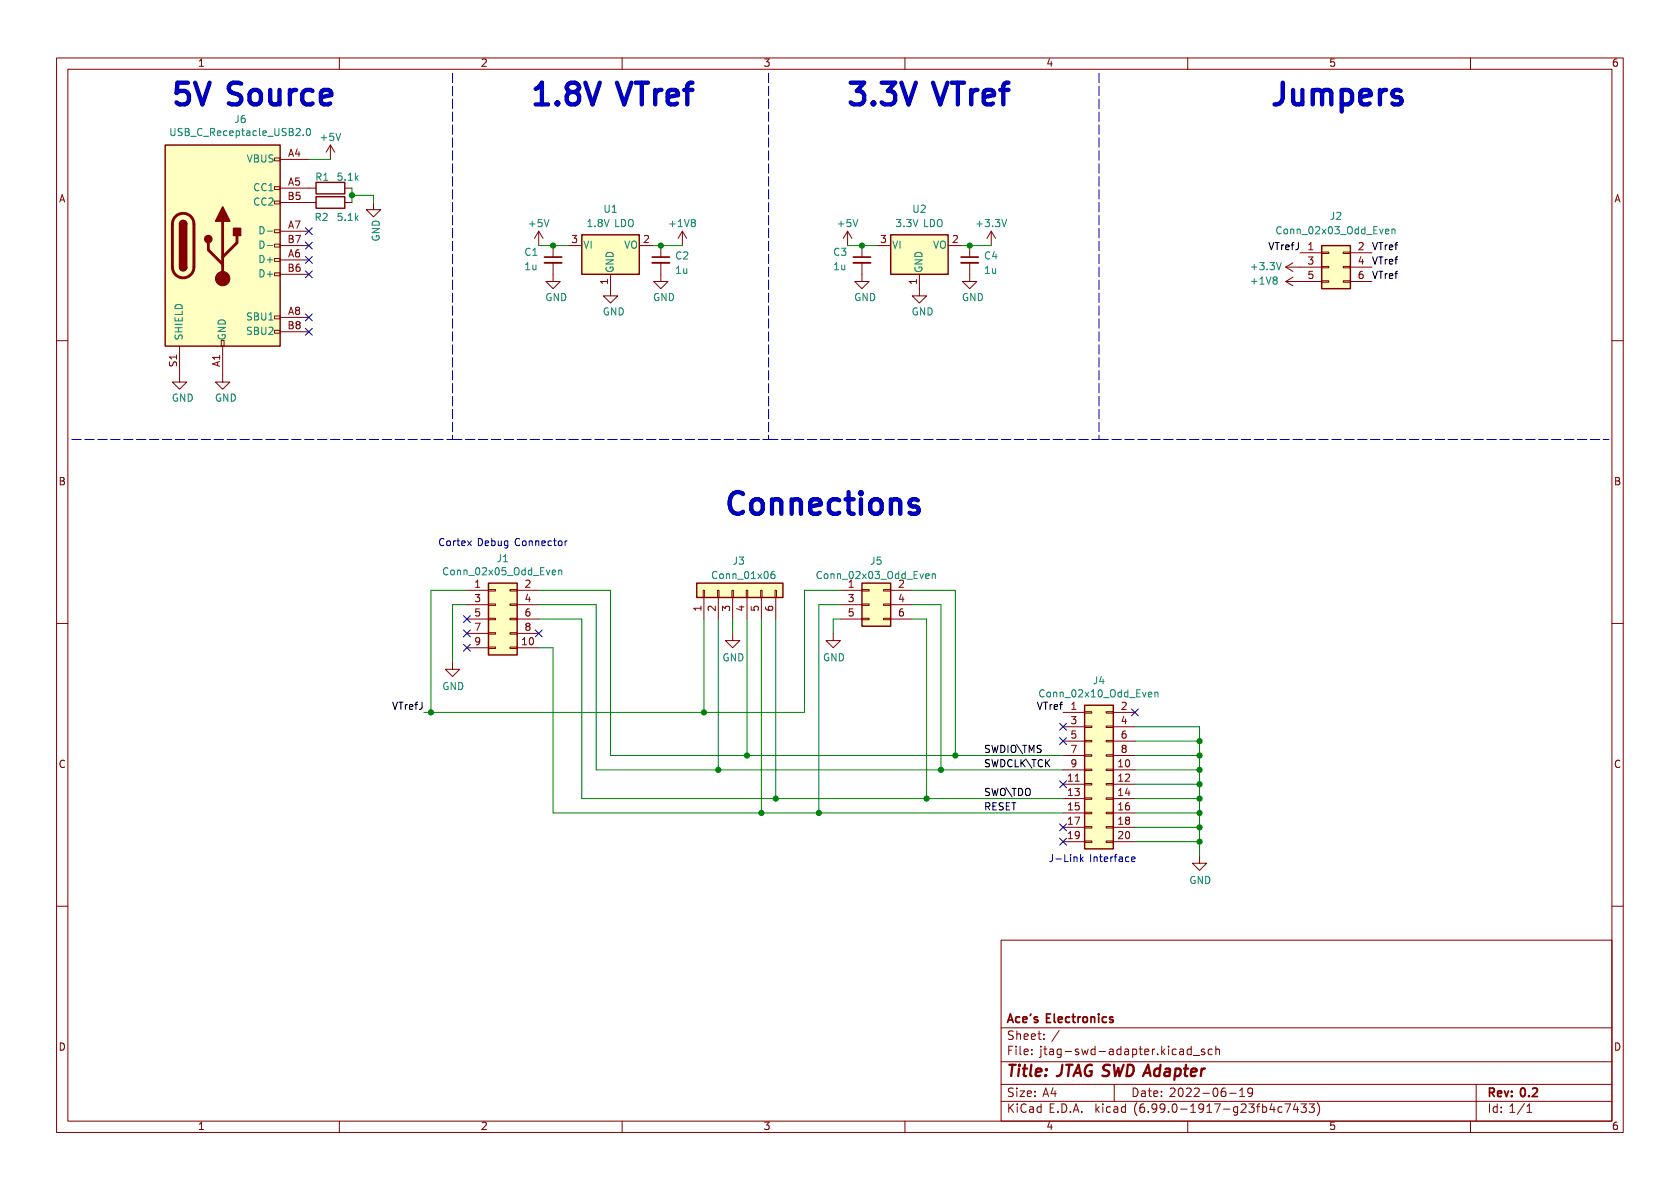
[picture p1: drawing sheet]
<svg xmlns="http://www.w3.org/2000/svg" width="297mm" height="210mm" viewBox="0 0 297 210" stroke-linecap="round" stroke-linejoin="round" font-family="sans-serif">
<g fill="none" stroke="#840000" stroke-width=".18">
<path d="M10 10.2h277v190.1h-277zM12 12.2h273v186.1h-273zM60 10.2v2M110 10.2v2M160 10.2v2M210 10.2v2M260 10.2v2M48.5 35.6h1v.5h-1zM48.5 33h1v.5h-1zM48.5 27.9h1v.5h-1zM49.5 33.3h6.4M49.5 28.2h5.1"/>
<path d="M49.5 35.8h6.4M58.4 25.6l-.7 1.3M58.4 25.6v2.6M58.4 25.6l.8 1.3M61 33.3h1.2M61 35.8h1.2M66 35.8v1.3h1.3l-1.3 1.2-1.2-1.2h1.2M48.5 58.4h1v.5h-1zM48.5 55.9h1v.5h-1zM48.5 48.3h1v.5h-1zM48.5 45.7h1v.5h-1zM48.5 43.2h1v.5h-1z"/>
<path d="M48.5 40.6h1v.5h-1zM49.5 43.4h5.1M49.5 46h5.1M49.5 40.9h5.1M49.5 56.1h5.1M49.5 48.5h5.1M49.5 58.7h5.1M95.2 40.9l-.7 1.3M95.2 40.9v2.5M95.2 40.9l.8 1.3M97.8 46.5v3.3h1.3l-1.3 1.2-1.3-1.2h1.3M97.8 43.4v2.1"/>
<path d="M100.3 43.4h2.6M107.9 48.5v3.8h1.3l-1.3 1.3-1.2-1.3h1.2M113 43.4h2.6M116.8 46.5v3.3h1.3l-1.3 1.2-1.2-1.2h1.2M116.8 43.4v2.1M120.6 40.9l-.7 1.3M120.6 40.9v2.5M120.6 40.9l.8 1.3M149.9 40.9l-.8 1.3M149.9 40.9v2.5M149.9 40.9l.7 1.3M152.4 46.5v3.3h1.3l-1.3 1.2-1.3-1.2h1.3"/>
<path d="M152.4 43.4v2.1M154.9 43.4h2.6M162.6 48.5v3.8h1.2l-1.2 1.3-1.3-1.3h1.3M167.6 43.4h2.6M171.4 46.5v3.3h1.3l-1.3 1.2-1.2-1.2h1.2M171.4 43.4v2.1M175.3 40.9l-.8 1.3M175.3 40.9v2.5M175.3 40.9l.7 1.3M227.3 47.2l1.3 .8M227.3 47.2h6.4M227.3 49.8l1.3 .7"/>
<path d="M227.3 49.8h6.4M228.6 46.5l-1.3 .7M228.6 49l-1.3 .8M229.9 44.7h3.8M233.7 49.7h1.2v.2h-1.2zM233.7 47.1h1.2v.3h-1.2zM233.7 44.6h1.2v.2h-1.2zM237.5 49.7h1.3v.2h-1.3zM237.5 47.1h1.3v.3h-1.3zM237.5 44.6h1.3v.2h-1.3zM238.8 47.2h3.8M238.8 49.8h3.8"/>
<path d="M238.8 44.7h3.8M10 60.2h2M31.7 61.2v6.4h1.3l-1.3 1.2-1.2-1.2h1.2M39.1 60.2h.5v1h-.5zM39.4 61.2v6.4h1.2l-1.2 1.2-1.3-1.2h1.3M285 60.2h2M10 110.2h2M80 117.1v1.3h1.3l-1.3 1.2-1.3-1.2h1.3M82.5 104.4h3.9M82.5 114.5h3.9M82.5 106.9h3.9M82.5 109.5h3.9"/>
<path d="M82.5 112h3.9M86.4 114.4h1.2v.3h-1.2zM86.4 111.9h1.2v.2h-1.2zM86.4 109.3h1.2v.3h-1.2zM86.4 106.8h1.2v.3h-1.2zM86.4 104.3h1.2v.2h-1.2zM90.2 114.4h1.2v.3h-1.2zM90.2 111.9h1.2v.2h-1.2zM90.2 109.3h1.2v.3h-1.2zM90.2 106.8h1.2v.3h-1.2zM90.2 104.3h1.2v.2h-1.2zM91.4 104.4h3.8"/>
<path d="M91.4 114.5h3.8M91.4 106.9h3.8M91.4 109.5h3.8M91.4 112h3.8M124.3 104.4h.3v1.3h-.3zM124.5 105.7v3.8M126.9 104.4h.2v1.3h-.2zM127 105.7v3.8M129.4 104.4h.3v1.3h-.3zM129.5 112v1.3h1.3l-1.3 1.2-1.2-1.2h1.2M129.5 105.7v3.8M132 104.4h.2v1.3h-.2z"/>
<path d="M132.1 105.7v3.8M134.5 104.4h.2v1.3h-.2zM134.6 105.7v3.8M137 104.4h.3v1.3h-.3zM137.2 105.7v3.8M147.3 112v1.3h1.3l-1.3 1.2-1.3-1.2h1.3M148.6 104.4h3.8M148.6 106.9h3.8M148.6 109.5h3.8M152.4 109.3h1.3v.3h-1.3zM152.4 106.8h1.3v.3h-1.3zM152.4 104.3h1.3v.2h-1.3z"/>
<path d="M156.2 109.3h1.3v.3h-1.3zM156.2 106.8h1.3v.3h-1.3zM156.2 104.3h1.3v.2h-1.3zM157.5 104.4h3.8M157.5 106.9h3.8M157.5 109.5h3.8M285 110.2h2M188 126h3.8M188 136.1h3.8M188 138.7h3.8M188 128.5h3.8M188 131.1h3.8"/>
<path d="M188 133.6h3.8M191.8 138.6h1.2v.2h-1.2zM191.8 136h1.2v.3h-1.2zM191.8 133.5h1.2v.2h-1.2zM191.8 130.9h1.2v.3h-1.2zM191.8 128.4h1.2v.2h-1.2zM191.8 125.9h1.2v.2h-1.2zM195.6 138.6h1.2v.2h-1.2zM195.6 136h1.2v.3h-1.2zM195.6 133.5h1.2v.2h-1.2zM195.6 130.9h1.2v.3h-1.2zM195.6 128.4h1.2v.2h-1.2z"/>
<path d="M195.6 125.9h1.2v.2h-1.2zM196.8 126h3.9M196.8 136.1h3.9M196.8 138.7h3.9M196.8 128.5h3.9M196.8 131.1h3.9M196.8 133.6h3.9M188 141.2h3.8M188 143.8h3.8M188 146.3h3.8M188 148.8h3.8M191.8 148.7h1.2v.3h-1.2z"/>
<path d="M191.8 146.2h1.2v.2h-1.2zM191.8 143.6h1.2v.3h-1.2zM191.8 141.1h1.2v.2h-1.2zM195.6 148.7h1.2v.3h-1.2zM195.6 146.2h1.2v.2h-1.2zM195.6 143.6h1.2v.3h-1.2zM195.6 141.1h1.2v.2h-1.2zM196.8 141.2h3.9M196.8 143.8h3.9M196.8 146.3h3.9M196.8 148.8h3.9M212.1 151.4v1.2h1.3l-1.3 1.3-1.3-1.3h1.3"/>
<path d="M10 160.2h2M177 166.3h108v32h-108zM285 160.2h2M60 198.3v2M110 198.3v2M160 198.3v2M177 194.8h108M177 191.8h108M177 187.8h108M177 181.8h108M185.8 193.4h1M186.5 192.9v1"/>
<path d="M187.3 182.2l-1.3 2M197 191.8v3M208.5 186.3l.3 .2 .5-.1M208.6 185.6h.6l.1 .9M209.3 185.9h-.5l-.3 .2M210 198.3v2M210.6 185.6l-.4-.1-.3 .3v.4l.1 .2h.6M210.6 185v1.5M211 186.6h1.1M213 185.6l-.4-.1-.2 .2 .1 .2 .5 .2v.3h-.6M214.3 185.6l-.4-.1-.3 .3v.4l.2 .2h.5M215 185.6l.2-.1 .3 .1 .1 .9"/>
<path d="M215 185v1.5M217.4 193.3h1.1M219.2 193.9h.8M219.2 192.8l.4-.4v1.5M221.5 193l-.3 .3h-.4l-.2-.3 .2-.5 .4-.1 .2 .1a.99 .99 0 0 1-.4 1.4h-.2M223.2 195.2v1.5M223.2 195.8l.5-.1 .3 .3v.4l-.2 .2h-.6M224.9 195.1l-.4 1.1h1M225.2 195.7v1M226.7 195.8l-.5-.1-.2 .3v.4l.1 .2h.6M227.2 195.2h1l-.7 1.5M229 195.1l-.3 1.1h.9"/>
<path d="M229.4 195.7v1M230 195.2h1l-.5 .6 .4 .1v.7l-.2 .1h-.5l-.2-.1M231.5 195.2h.9l-.5 .6 .4 .1v.7l-.2 .1h-.4l-.2-.1M232.9 195a1.72 1.72 0 0 1 0 2.3M260 198.3v2M261 191.8v6.5M269.5 195.1l-1.2 2M270 196.7h.8M270 195.6l.4-.4v1.5"/>
</g>
<path d="M96.3 45.5h3M115.3 45.5h3.1M150.9 45.5h3M169.9 45.5h3.1M196.8 179.9l-.4-.1-.2 .2 .1 .2 .5 .2v.3h-.6M271.5 192.4l.3 .3v.3l-.9 .9h.9" fill="none" stroke="#840000" stroke-width=".3"/>
<path d="M213 189l-.4 .1" fill="none" stroke="#840000" stroke-width=".4"/>
<g fill="#ffffc2" stroke="#ffffc2" stroke-width=".18">
<path d="M123.2 103.1h15.2v2.6h-15.2z"/>
<path d="M233.7 43.4h5.1v7.6h-5.1z"/>
<path d="M191.8 124.7h5v25.4h-5z"/>
<path d="M157.5 41.5h10.1v7h-10.1z"/>
<path d="M86.4 103.1h5v12.7h-5z"/>
<path d="M102.9 41.5h10.1v7h-10.1z"/>
<path d="M29.2 25.6h20.3v35.6h-20.3z"/>
<path d="M152.4 103.1h5.1v7.6h-5.1z"/>
</g>
<path d="M29.2 25.6h20.3v35.6h-20.3zM31.7 39.6a.64 .64 0 0 1 .7-.6 .64 .64 0 0 1 .6 .6M55.9 32.3h5.1v2h-5.1zM55.9 34.8h5.1v2h-5.1zM31.7 47.2a.64 .64 0 0 0 .7 .7 .64 .64 0 0 0 .6-.7M102.9 41.5h10.1v7h-10.1zM157.5 41.5h10.1v7h-10.1zM233.7 43.4h5.1v7.6h-5.1zM86.4 103.1h5v12.7h-5zM123.2 103.1h15.2v2.6h-15.2zM152.4 103.1h5.1v7.6h-5.1zM191.8 124.7h5v25.4h-5z" fill="none" stroke="#840000" stroke-width=".25"/>
<g fill="none" stroke="#008484" stroke-width=".18">
<path d="M30.2 22.7v1l.1 .2M54.3 22.8l.2-.1a.68 .68 0 0 1 .4 .6 .68 .68 0 0 1-.4 .7l-.2-.1-.1-.4zM46.3 40.1h-.3v1.3h.3M46.3 42.6h-.3v1.3h.3M246.1 40.5v.9M246.1 40.6l.2-.1 .3 .1 .1 .8M98.8 100.8v.9M98.8 100.9l.2-.1 .3 .1v.8M136.7 101h.2M136.8 101.5l.2 .3v.3l-.2 .2M164.8 101.5v.8M164.8 101.6l.2-.1h.3l.1 .8"/>
<path d="M204.2 122.4v.8M204.2 122.5l.2-.1 .3 .1v.7"/>
</g>
<path d="M96.3 46.5h3M115.3 46.5h3.1M150.9 46.5h3M169.9 46.5h3.1" fill="none" stroke="#840000" stroke-width=".33"/>
<path d="M31 38.3a1.9 1.9 0 0 1 2.1-.5 1.9 1.9 0 0 1 1.2 1.8v7.6a1.91 1.91 0 0 1-1.9 1.9 1.91 1.91 0 0 1-1.9-1.9v-7.6l.2-.8zM39.4 39.1v10.2M36.8 42.9v1.3l2.6 2.5M41.9 41.7v1.2l-2.5 2.6" fill="none" stroke="#840000" stroke-width=".51"/>
<g fill="#840000" stroke="#840000" stroke-width=".25">
<path d="M31.7 47.2h1.3a.64 .64 0 0 1-.6 .7 .64 .64 0 0 1-.7-.7z"/>
<path d="M31.7 39.6h1.3v7.6h-1.3z"/>
<path d="M31.9 39.2a.64 .64 0 0 1 .7-.2 .64 .64 0 0 1 .4 .6h-1.3z"/>
<path d="M39.4 36.6l1.2 2.5h-2.5z"/>
<path d="M41.3 40.4h1.2v1.3h-1.2z"/>
<circle cx="36.8" cy="42.3" r=".63"/>
</g>
<circle cx="39.4" cy="49.3" r="1.27" fill="#840000" stroke="#840000" stroke-width=".18"/>
<path d="M97.9 95.6h.4M98 95.2v1.1l.3 .2M98.8 95.7l.3-.1 .3 .3v.3l-.3 .3-.3-.1-.1-.2zM99.9 95.6v.9M100.3 95.6l-.4 .3M198 151.5h.3l.2 .2v.7M198.5 152.3l-.5 .1M198.5 151.8l-.5 .1M199.6 151.6l-.4-.1-.2 .3 .1 .5h.5M200.1 151.9l.6-.1-.1-.2-.3-.1-.2 .2 .1 .6h.4" fill="none" stroke="#0000c2" stroke-width=".18"/>
<path d="M58 15.9l.4 .2 .2 .4v.3l-1.9 .4M58.4 18.3l-.4 .2M121 15.9h1.4M122.4 14.6h-.3l-.4 .2M176.8 15.9h1.5M178.3 14.6h-.4l-.3 .2M162.3 89.8l.2 .3-.2 .6" fill="none" stroke="#0000c2" stroke-width=".77"/>
<path d="M80 12.9v64.8M135.9 12.9v64.8M194.3 12.9v64.8M12.7 77.7h67.3M80 77.7h55.9M135.9 77.7h58.4M194.3 77.7h90.2" fill="none" stroke="#0000c2" stroke-width=".18" stroke-dasharray="1.7 .6"/>
<g fill="none" stroke="#008400" stroke-width=".18">
<path d="M54.6 28.2h3.8M62.2 33.3v2.5M62.2 34.5h3.8v1.3M95.2 43.4h5.1M115.6 43.4h5M149.9 43.4h5M170.2 43.4h5.1M82.5 104.4h-6.3v21.6M82.5 106.9h-2.5v10.2M95.2 104.4h12.7v29.2h80.1M95.2 106.9h10.2v29.2h82.6M95.2 109.5h7.7v31.7h85.1"/>
<path d="M95.2 114.5h2.6v29.3h90.2M124.5 109.5v16.5M127 109.5v26.6M129.5 109.5v2.5M132.1 109.5v24.1M134.6 109.5v34.3M137.2 109.5v31.7M148.6 104.4h-6.4v21.6h-67.3M148.6 106.9h-3.8v36.9M148.6 109.5h-1.3v2.5M161.3 109.5h2.5v31.7M161.3 104.4h7.6v29.2"/>
<path d="M161.3 106.9h5.1v29.2M200.7 133.6h11.4M200.7 128.5h11.4v22.9M200.7 136.1h11.4M200.7 131.1h11.4M200.7 138.7h11.4M200.7 143.8h11.4M200.7 141.2h11.4M200.7 146.3h11.4M200.7 148.8h11.4"/>
</g>
<g fill="none" stroke="#000084" stroke-width=".18">
<path d="M54 42.8l1.2 1.2M54 45.4l1.2 1.2M54 47.9l1.2 1.2M54 40.3l1.2 1.2M54 55.5l1.2 1.2M54 58.1l1.2 1.2M55.2 42.8l-1.2 1.2M55.2 45.4l-1.2 1.2M55.2 47.9l-1.2 1.2M55.2 40.3l-1.2 1.2M55.2 55.5l-1.2 1.2M55.2 58.1l-1.2 1.2"/>
<path d="M81.9 113.9l1.3 1.3M81.9 108.9l1.3 1.2M81.9 111.4l1.3 1.2M83.2 113.9l-1.3 1.3M83.2 108.9l-1.3 1.2M83.2 111.4l-1.3 1.2M94.6 111.4l1.3 1.2M95.9 111.4l-1.3 1.2M187.4 138.1l1.2 1.2M187.4 127.9l1.2 1.2M187.4 130.4l1.2 1.3M188.6 138.1l-1.2 1.2"/>
<path d="M188.6 127.9l-1.2 1.2M188.6 130.4l-1.2 1.3M200.1 125.4l1.2 1.2M201.3 125.4l-1.2 1.2M187.4 145.7l1.2 1.2M187.4 148.2l1.2 1.2M188.6 145.7l-1.2 1.2M188.6 148.2l-1.2 1.2"/>
</g>
<g fill="#008400" stroke="#008400" stroke-width=".18">
<circle cx="62.2" cy="34.5" r=".46"/>
<circle cx="97.8" cy="43.4" r=".46"/>
<circle cx="76.2" cy="126" r=".46"/>
<circle cx="127" cy="136.1" r=".46"/>
<circle cx="137.2" cy="141.2" r=".46"/>
<circle cx="134.6" cy="143.8" r=".46"/>
<circle cx="144.8" cy="143.8" r=".46"/>
<circle cx="163.8" cy="141.2" r=".46"/>
<circle cx="168.9" cy="133.6" r=".46"/>
<circle cx="166.4" cy="136.1" r=".46"/>
<circle cx="171.4" cy="43.4" r=".46"/>
<circle cx="132.1" cy="133.6" r=".46"/>
<circle cx="152.4" cy="43.4" r=".46"/>
<circle cx="116.8" cy="43.4" r=".46"/>
<circle cx="212.1" cy="148.8" r=".46"/>
<circle cx="212.1" cy="143.8" r=".46"/>
<circle cx="212.1" cy="146.3" r=".46"/>
<circle cx="212.1" cy="141.2" r=".46"/>
<circle cx="212.1" cy="133.6" r=".46"/>
<circle cx="212.1" cy="131.1" r=".46"/>
<circle cx="212.1" cy="136.1" r=".46"/>
<circle cx="212.1" cy="138.7" r=".46"/>
<circle cx="124.5" cy="126" r=".46"/>
</g>
<g font-size="5.3" fill="#0000c2">
<text x="30.5" y="19.3">5V Source</text>
<text x="94" y="19.3">1.8V VTref</text>
<text x="149.9" y="19.3">3.3V VTref</text>
<text x="224.8" y="19.3">Jumpers</text>
<text x="128.3" y="91.7">Connections</text>
</g>
<text font-size="2.8" fill="#840000" x="178" y="190.6">Title: JTAG SWD Adapter</text>
<g font-size="2.1" fill="#840000">
<text x="178" y="184">Sheet: /</text>
<text x="178" y="181">Ace's Electronics</text>
<text x="178" y="186.7">File: jtag-swd-adapter.kicad_sch</text>
<text x="178" y="196.9">KiCad E.D.A. kicad (6.99.0-1917-g23fb4c7433)</text>
<text x="178" y="194.1">Size: A4</text>
<text x="200" y="194.1">Date: 2022-06-19</text>
<text x="263" y="194.1">Rev: 0.2</text>
<text x="263" y="196.9">Id: 1/1</text>
</g>
<g font-size="1.8" fill="#840000">
<text x="35" y="11.9">1</text>
<text x="85" y="11.9">2</text>
<text x="135" y="11.9">3</text>
<text x="185" y="11.9">4</text>
<text x="235" y="11.9">5</text>
<text x="285" y="11.9">6</text>
<text x="50.9" y="27.9">A4</text>
<text x="10.3" y="35.9">A</text>
<text x="50.9" y="33">A5</text>
<text x="50.9" y="35.6">B5</text>
<text x="285.3" y="35.9">A</text>
<text x="50.9" y="40.6">A7</text>
<text x="50.9" y="45.7">A6</text>
<text x="50.9" y="43.2">B7</text>
<text x="101.1" y="43.2">3</text>
<text x="113.8" y="43.2">2</text>
<text x="155.7" y="43.2">3</text>
<text x="168.4" y="43.2">2</text>
<text x="231.3" y="44.4">1</text>
<text x="231.3" y="47">3</text>
<text x="240.2" y="44.4">2</text>
<text x="240.2" y="47">4</text>
<text x="50.9" y="48.3">B6</text>
<text x="107.7" y="50.3" transform="rotate(-90 107.7 50.3)">1</text>
<text x="162.3" y="50.3" transform="rotate(-90 162.3 50.3)">1</text>
<text x="231.3" y="49.5">5</text>
<text x="240.2" y="49.5">6</text>
<text x="50.9" y="55.9">A8</text>
<text x="50.9" y="58.4">B8</text>
<text x="31.5" y="64.8" transform="rotate(-90 31.5 64.8)">S1</text>
<text x="39.1" y="64.9" transform="rotate(-90 39.1 64.9)">A1</text>
<text x="10.3" y="85.9">B</text>
<text x="285.3" y="85.9">B</text>
<text x="84" y="104.1">1</text>
<text x="84" y="106.7">3</text>
<text x="92.9" y="104.1">2</text>
<text x="92.9" y="106.7">4</text>
<text x="150" y="106.7">3</text>
<text x="158.9" y="106.7">4</text>
<text x="84" y="109.2">5</text>
<text x="84" y="111.8">7</text>
<text x="92.9" y="109.2">6</text>
<text x="92.9" y="111.8">8</text>
<text x="124.2" y="108.1" transform="rotate(-90 124.2 108.1)">1</text>
<text x="126.7" y="108.1" transform="rotate(-90 126.7 108.1)">2</text>
<text x="129.3" y="108.1" transform="rotate(-90 129.3 108.1)">3</text>
<text x="131.8" y="108.1" transform="rotate(-90 131.8 108.1)">4</text>
<text x="134.4" y="108.1" transform="rotate(-90 134.4 108.1)">5</text>
<text x="136.9" y="108.1" transform="rotate(-90 136.9 108.1)">6</text>
<text x="150" y="109.2">5</text>
<text x="158.9" y="109.2">6</text>
<text x="84" y="114.3">9</text>
<text x="92.4" y="114.3">10</text>
<text x="189.4" y="125.7">1</text>
<text x="198.3" y="125.7">2</text>
<text x="189.4" y="128.3">3</text>
<text x="189.4" y="130.8">5</text>
<text x="198.3" y="128.3">4</text>
<text x="198.3" y="130.8">6</text>
<text x="10.3" y="135.9">C</text>
<text x="189.4" y="133.3">7</text>
<text x="189.4" y="135.9">9</text>
<text x="197.8" y="135.9">10</text>
<text x="198.3" y="133.3">8</text>
<text x="285.3" y="135.9">C</text>
<text x="188.9" y="138.4">11</text>
<text x="188.9" y="141">13</text>
<text x="188.9" y="143.5">15</text>
<text x="197.8" y="138.4">12</text>
<text x="197.8" y="141">14</text>
<text x="197.8" y="143.5">16</text>
<text x="188.9" y="146">17</text>
<text x="188.9" y="148.6">19</text>
<text x="197.8" y="146">18</text>
<text x="197.8" y="148.6">20</text>
<text x="10.3" y="185.9">D</text>
<text x="285.3" y="185.9">D</text>
<text x="35" y="199.9">1</text>
<text x="85" y="199.9">2</text>
<text x="135" y="199.9">3</text>
<text x="185" y="199.9">4</text>
<text x="235" y="199.9">5</text>
<text x="285" y="199.9">6</text>
</g>
<g font-size="1.8" fill="#008484">
<text x="41.5" y="21.8">J6</text>
<text x="30.8" y="24.1">USB_C_Receptacle_USB2.0</text>
<text x="43.6" y="28.8">VBUS</text>
<text x="56.8" y="25">+5V</text>
<text x="45" y="33.9">CC1</text>
<text x="55.8" y="32">R1</text>
<text x="59.8" y="32">5.1k</text>
<text x="45" y="36.4">CC2</text>
<text x="46.6" y="41.5">D-</text>
<text x="55.7" y="39.2">R2</text>
<text x="59.8" y="39.2">5.1k</text>
<text x="93.7" y="40.3">+5V</text>
<text x="104" y="40.3">1.8V LDO</text>
<text x="106.8" y="37.7">U1</text>
<text x="118.6" y="40.3">+1V8</text>
<text x="148.3" y="40.3">+5V</text>
<text x="158.6" y="40.3">3.3V LDO</text>
<text x="161.4" y="37.7">U2</text>
<text x="172.9" y="40.3">+3.3V</text>
<text x="226.1" y="41.5">Conn_02x03_Odd_Even</text>
<text x="235.2" y="39">J2</text>
<text x="46.2" y="46.6">D+</text>
<text x="46.6" y="44.1">D-</text>
<text x="67.2" y="42.7" transform="rotate(-90 67.2 42.7)">GND</text>
<text x="92.8" y="45.3">C1</text>
<text x="92.8" y="47.9">1u</text>
<text x="103.1" y="44.1">VI</text>
<text x="110.2" y="44.1">VO</text>
<text x="119.5" y="46">C2</text>
<text x="147.4" y="45.3">C3</text>
<text x="147.5" y="47.9">1u</text>
<text x="157.7" y="44.1">VI</text>
<text x="164.8" y="44.1">VO</text>
<text x="174.1" y="46">C4</text>
<text x="221.5" y="47.9">+3.3V</text>
<text x="46.2" y="49.1">D+</text>
<text x="96.4" y="53.3">GND</text>
<text x="108.6" y="48.3" transform="rotate(-90 108.6 48.3)">GND</text>
<text x="115.4" y="53.3">GND</text>
<text x="119.5" y="48.5">1u</text>
<text x="151" y="53.3">GND</text>
<text x="163.2" y="48.3" transform="rotate(-90 163.2 48.3)">GND</text>
<text x="170" y="53.3">GND</text>
<text x="174.1" y="48.5">1u</text>
<text x="221.4" y="50.4">+1V8</text>
<text x="43.8" y="56.8">SBU1</text>
<text x="43.8" y="59.3">SBU2</text>
<text x="106.5" y="55.9">GND</text>
<text x="161.2" y="55.9">GND</text>
<text x="32.4" y="60.2" transform="rotate(-90 32.4 60.2)">SHIELD</text>
<text x="40" y="60.2" transform="rotate(-90 40 60.2)">GND</text>
<text x="30.3" y="71.1">GND</text>
<text x="38" y="71.1">GND</text>
<text x="78.8" y="101.8">Conn_02x05_Odd_Even</text>
<text x="87.9" y="99.5">J1</text>
<text x="129.6" y="99.9">J3</text>
<text x="154" y="99.9">J5</text>
<text x="126.3" y="102.5">Conn_01x06</text>
<text x="144.9" y="102.5">Conn_02x03_Odd_Even</text>
<text x="150" y="104.1">1</text>
<text x="158.9" y="104.1">2</text>
<text x="127.7" y="117">GND</text>
<text x="145.5" y="117">GND</text>
<text x="78.2" y="122.1">GND</text>
<text x="184.2" y="123.4">Conn_02x10_Odd_Even</text>
<text x="193.3" y="121.1">J4</text>
<text x="210.3" y="156.4">GND</text>
</g>
<g font-size="1.8">
<text x="224.4" y="44.4">VTrefJ</text>
<text x="242.6" y="47">VTref</text>
<text x="242.6" y="44.4">VTref</text>
<text x="242.6" y="49.5">VTref</text>
<text x="69.4" y="125.7">VTrefJ</text>
<text x="183.4" y="125.7">VTref</text>
<text x="174" y="135.9">SWDCLK\TCK</text>
<text x="174" y="133.3">SWDIO\TMS</text>
<text x="174" y="141">SWO\TDO</text>
<text x="174" y="143.5">RESET</text>
</g>
<g font-size="1.8" fill="#0000c2">
<text x="77.5" y="96.8">Cortex Debug Connector</text>
<text x="185.4" y="152.6">J-Link Interface</text>
</g>
</svg>
